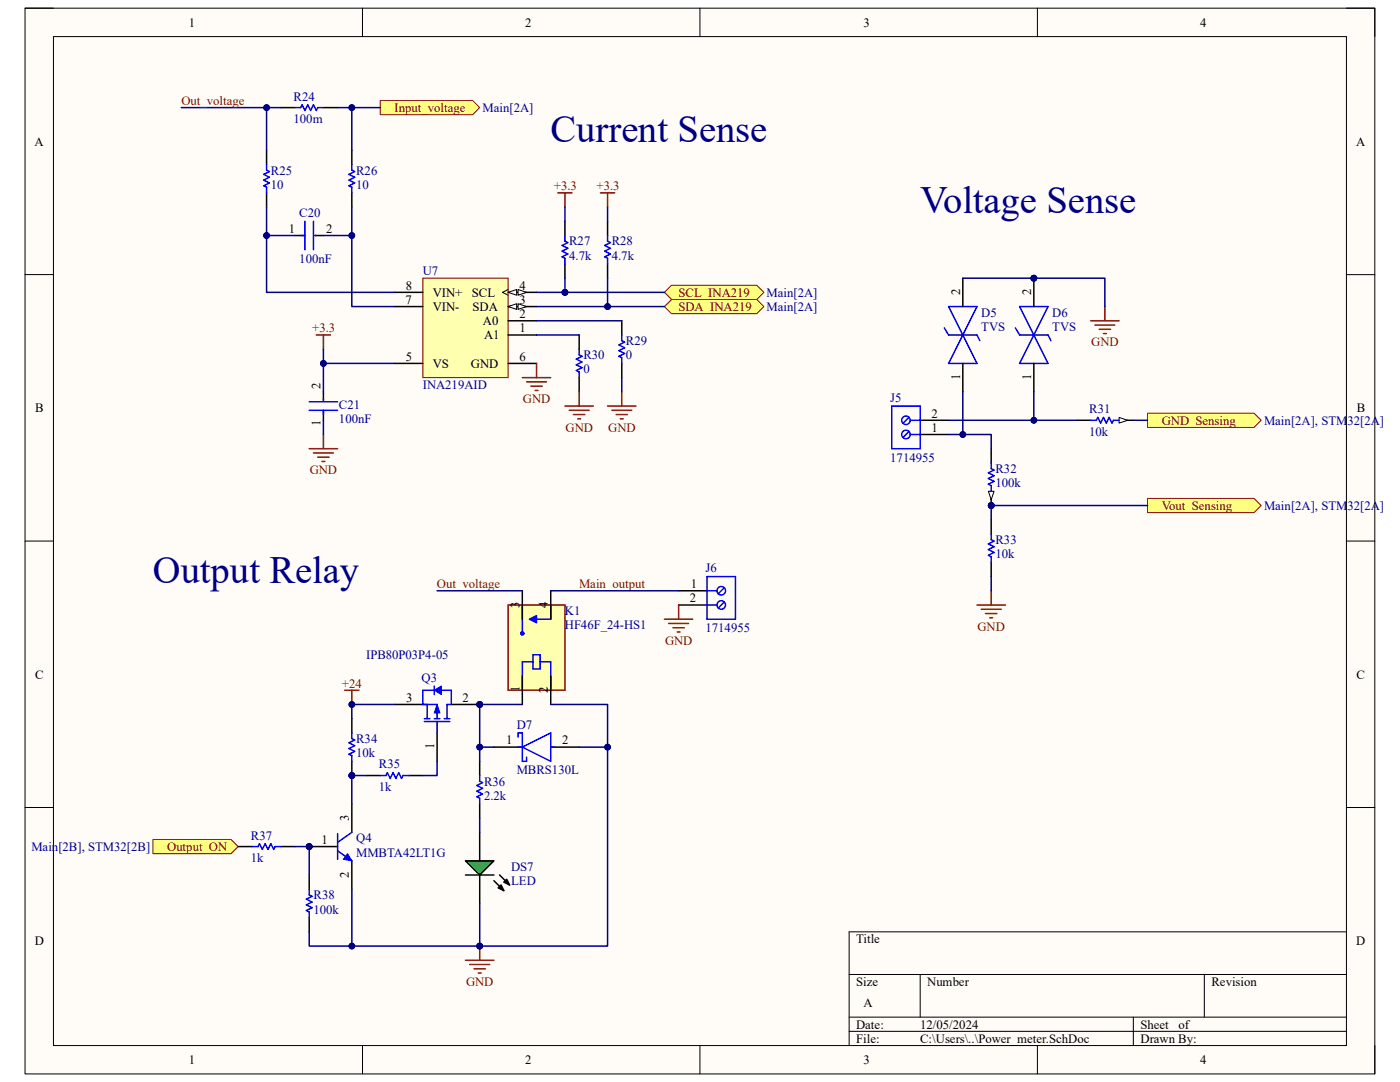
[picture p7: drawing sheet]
<svg xmlns="http://www.w3.org/2000/svg" width="279mm" height="216mm" viewBox="0 0 279 216" stroke-linecap="round" stroke-linejoin="round" font-family="sans-serif">
<path d="M5 1.6h269.4v212.7h-269.4z" fill-rule="evenodd" fill="#fffcf8"/>
<path d="M5 1.6h269.4v212.7h-269.4z" fill="none" stroke="#000" stroke-width=".2"/>
<path d="M10.7 7.3h258v201.3h-258z" fill-rule="evenodd" fill="#fffcf8"/>
<g fill="none" stroke="#000" stroke-width=".2">
<path d="M5 1.6h5.7M10.7 7.3h258v201.3h-258zM72.3 1.6v5.7M139.7 1.6v5.7M207 1.6v5.7M268.7 1.6h5.7v5.7M5 54.8h5.7M268.7 54.8h5.7M5 108h5.7M268.7 108h5.7M5 161.1h5.7M268.7 161.1h5.7"/>
<path d="M169.5 194.4h99.2M183.6 194.4v8.6M240.3 194.4v8.6M268.7 185.9h-99.2v22.7M72.3 208.6v5.7M139.7 208.6v5.7M169.5 203h99.2M169.5 205.8h99.2M207 208.6v5.7M226.2 203v5.6M274.4 208.6v5.7"/>
</g>
<path d="M84.4 55.5h17v19.9h-17z" fill-rule="evenodd" fill="#ffffb0"/>
<path d="M84.4 55.5h17v19.9h-17z" fill="none" stroke="#800000" stroke-width=".2"/>
<path d="M101.4 66.8h5.7M101.4 64h5.7M101.4 61.2h5.7" fill="none" stroke="#000" stroke-width=".3"/>
<path d="M101.4 61.2l1.7-.6v1.1z" fill="#f8fcff"/>
<path d="M101.4 61.2l1.7-.6v1.1z" fill="none" stroke="#000" stroke-width=".2"/>
<path d="M103.4 60.6l1.7 .6-1.7 .5z" fill="#f8fcff"/>
<path d="M103.4 60.6l1.7 .6-1.7 .5z" fill="none" stroke="#000" stroke-width=".2"/>
<path d="M101.4 58.3h5.7" fill="none" stroke="#000" stroke-width=".3"/>
<path d="M101.4 58.3l1.7-.5v1.1z" fill="#f8fcff"/>
<path d="M101.4 58.3l1.7-.5v1.1z" fill="none" stroke="#000" stroke-width=".2"/>
<path d="M103.4 57.8l1.7 .5-1.7 .6z" fill="#f8fcff"/>
<path d="M101.4 57.8l-1.1 .5 1.1 .6M103.4 57.8l1.7 .5-1.7 .6z" fill="none" stroke="#000" stroke-width=".2"/>
<g fill="none" stroke="#000" stroke-width=".3">
<path d="M53.2 30v2.8M53.2 38.5v2.8M56 21.5h2.9M64.5 21.5h2.9M70.2 30v2.8M70.2 38.5v2.8M58.9 47h2M62.8 47h1.7M78.7 58.3h5.7M112.7 44.2v2.8M112.7 52.7v2.8M121.3 44.2v2.8"/>
<path d="M121.3 52.7v2.8M64.5 78.2v1.7M78.7 72.5h5.7M78.7 61.2h5.7M101.4 72.5h5.7M115.6 66.8v2.9M115.6 75.4v2.8M124.1 64v2.8M124.1 72.5v2.9M64.5 81.9v2"/>
</g>
<g fill="none" stroke="#00f" stroke-width=".3">
<path d="M53.2 32.8v1.2l.6 .2-1.2 .6 1.2 .6-1.2 .5 1.2 .6-1.2 .6 .6 .3v1.1M58.9 21.5h1.1l.3-.6 .6 1.1 .5-1.1 .6 1.1 .6-1.1 .5 1.1 .3-.5h1.1M70.2 32.8v1.2l.6 .2-1.2 .6 1.2 .6-1.2 .5 1.2 .6-1.2 .6 .6 .3v1.1M60 47h.9M60.9 44.2v5.6M62.6 44.2v5.6M62.8 47h.3M112.7 47v1.1l.6 .3-1.1 .6 1.1 .5-1.1 .6 1.1 .6-1.1 .5 .5 .3v1.2M121.3 47v1.1l.5 .3-1.1 .6 1.1 .5-1.1 .6 1.1 .6-1.1 .5 .6 .3v1.2M64.5 79.6v.3M115.6 69.7v1.1l.6 .3-1.2 .6 1.2 .5-1.2 .6 1.2 .6-1.2 .5 .6 .3v1.2M124.1 66.8v1.2l.6 .3-1.2 .5 1.2 .6-1.2 .6 1.2 .5-1.2 .6 .6 .3v1.1"/>
<path d="M61.7 81.9h5.7M61.7 80.2h5.7M64.5 81.9v.8"/>
</g>
<g fill="none" stroke="#800000" stroke-width=".3">
<path d="M111.3 38.5h2.9M112.7 38.5v2.8M119.8 38.5h2.9M121.3 38.5v2.8M63.1 66.8h2.9M64.5 66.8v2.9M104.2 75.4h5.7M105.1 76.2h4M105.9 77.1h2.3M106.8 77.9h.6M107.1 72.5v2.9M115.6 78.2v2.8"/>
<path d="M124.1 78.2v2.8M61.7 89.5h5.7M62.6 90.4h3.9M63.4 91.2h2.3M64.3 92.1h.5M64.5 86.7v2.8M112.7 81h5.7M113.6 81.9h4M114.4 82.7h2.3M115.3 83.6h.6M121.3 81h5.6M122.1 81.9h4"/>
<path d="M123 82.7h2.2M123.8 83.6h.6"/>
</g>
<path d="M132.6 58.3l1.4-1.4h17l1.4 1.4-1.4 1.5h-17z" fill-rule="evenodd" fill="#ffff80"/>
<path d="M132.6 58.3l1.4-1.4h17l1.4 1.4-1.4 1.5h-17z" fill="none" stroke="#800000" stroke-width=".2"/>
<path d="M134 59.8h17l1.4 1.4-1.4 1.4h-17l-1.4-1.4z" fill-rule="evenodd" fill="#ffff80"/>
<path d="M134 59.8h17l1.4 1.4-1.4 1.4h-17l-1.4-1.4z" fill="none" stroke="#800000" stroke-width=".2"/>
<path d="M101.4 120.7h11.3v17h-11.3z" fill-rule="evenodd" fill="#ffffb0"/>
<path d="M101.4 120.7h11.3v17h-11.3z" fill="none" stroke="#800000" stroke-width=".3"/>
<path d="M104.2 120.7v5.7M106.4 132.1h-2.2v5.6M106.4 130.6h1.4v2.9h-1.4zM107.8 132.1h2.1v5.6M109.9 120.7v2.9h-2.8" fill="none" stroke="#00f" stroke-width=".3"/>
<path d="M105.7 123.6l1.4-.8v1.5z" fill="#00f"/>
<g fill="none" stroke="#00f" stroke-width=".3">
<path d="M105.7 123.6l1.4-.8v1.5z"/>
<circle cx="104.2" cy="126.4" r=".29"/>
</g>
<path d="M104.2 117.9v5.7M109.9 117.9v5.7M135.4 117.9h5.7M104.2 134.9v5.7M109.9 134.9v5.7M135.4 120.7h5.7" fill="none" stroke="#000" stroke-width=".3"/>
<circle cx="143.9" cy="117.9" r=".85" fill="#fff"/>
<g fill="none" stroke="#00f" stroke-width=".3">
<path d="M144.5 117.3l-1.2 1.2"/>
<circle cx="143.9" cy="117.9" r=".85"/>
</g>
<circle cx="143.9" cy="120.7" r=".85" fill="#fff"/>
<g fill="none" stroke="#00f" stroke-width=".3">
<path d="M141.1 117.9h2M141.1 115.1h5.7v8.5h-5.7zM141.1 120.7h2M144.5 120.1l-1.2 1.2"/>
<circle cx="143.9" cy="120.7" r=".85"/>
</g>
<path d="M132.6 123.6h5.7M133.4 124.4h4M134.3 125.3h2.3M135.1 126.1h.6M135.4 120.7v2.9" fill="none" stroke="#800000" stroke-width=".3"/>
<circle cx="61.7" cy="168.9" r=".57" fill="#000080"/>
<circle cx="61.7" cy="168.9" r=".57" fill="none" stroke="#000080" stroke-width=".2"/>
<path d="M61.7 168.9h5.7" fill="none" stroke="#000" stroke-width=".3"/>
<circle cx="61.7" cy="168.9" r=".57" fill="#000080"/>
<circle cx="61.7" cy="168.9" r=".57" fill="none" stroke="#000080" stroke-width=".2"/>
<path d="M70.2 160.4v5.7M70.2 171.8v5.6" fill="none" stroke="#000" stroke-width=".3"/>
<path d="M67.4 169.8l2.8 2M67.4 166.4v5.1M70.2 166.1l-2.8 2" fill="none" stroke="#00f" stroke-width=".3"/>
<path d="M69.4 170.3l.8 1.5-1.7-.3z" fill="#00f"/>
<path d="M69.4 170.3l.8 1.5-1.7-.3z" fill="none" stroke="#00f" stroke-width=".2"/>
<path d="M47.5 168.9h2.9M56 168.9h2.9" fill="none" stroke="#000" stroke-width=".3"/>
<path d="M50.4 168.9h1.1l.3-.5 .6 1.1 .5-1.1 .6 1.1 .5-1.1 .6 1.1 .3-.6h1.1" fill="none" stroke="#00f" stroke-width=".3"/>
<path d="M30.5 167.5h15.6l1.4 1.4-1.4 1.4h-15.6z" fill-rule="evenodd" fill="#ffff80"/>
<path d="M30.5 167.5h15.6l1.4 1.4-1.4 1.4h-15.6z" fill="none" stroke="#800000" stroke-width=".2"/>
<circle cx="95.7" cy="140.6" r=".57" fill="#000080"/>
<circle cx="95.7" cy="140.6" r=".57" fill="none" stroke="#000080" stroke-width=".2"/>
<path d="M78.7 140.6h5.7M87.2 146.2v5.7M90.1 140.6h5.6" fill="none" stroke="#000" stroke-width=".3"/>
<circle cx="95.7" cy="140.6" r=".57" fill="#000080"/>
<circle cx="95.7" cy="140.6" r=".57" fill="none" stroke="#000080" stroke-width=".2"/>
<path d="M84.4 140.6h2.8v2.8M84.7 144h5.1M84.7 143.4h1.1M85.2 140.6v2.8M86.7 143.4h1.1M87.2 144v2.2M88.6 143.4h1.2M89.2 140.6v2.8" fill="none" stroke="#00f" stroke-width=".3"/>
<path d="M87.2 140.6l.6 1.7h-1.1z" fill="#00f"/>
<path d="M87.2 140.6l.6 1.7h-1.1z" fill="none" stroke="#00f" stroke-width=".2"/>
<path d="M86.7 137.7h-2.3v2.9h.8M88.1 137.7h2v2.9" fill="none" stroke="#00f" stroke-width=".3"/>
<path d="M86.7 137.7l1.4-.8v1.7z" fill="#00f"/>
<path d="M86.7 137.7l1.4-.8v1.7z" fill="none" stroke="#00f" stroke-width=".2"/>
<path d="M86.7 136.9v1.7M89.2 140.6h.9M61.7 177.4v1.2l.6 .2-1.2 .6 1.2 .6-1.2 .6 1.2 .5-1.2 .6 .6 .3v1.1" fill="none" stroke="#00f" stroke-width=".3"/>
<path d="M61.7 174.6v2.8M61.7 183.1v2.8" fill="none" stroke="#000" stroke-width=".3"/>
<circle cx="70.2" cy="154.7" r=".57" fill="#000080"/>
<circle cx="70.2" cy="154.7" r=".57" fill="none" stroke="#000080" stroke-width=".2"/>
<path d="M70.2 143.4v2.8M70.2 151.9v2.8" fill="none" stroke="#000" stroke-width=".3"/>
<circle cx="70.2" cy="154.7" r=".57" fill="#000080"/>
<circle cx="70.2" cy="154.7" r=".57" fill="none" stroke="#000080" stroke-width=".2"/>
<path d="M70.2 146.2v1.2l.6 .3-1.2 .5 1.2 .6-1.2 .6 1.2 .5-1.2 .6 .6 .3v1.1M75.9 154.7h1.1l.3-.5 .6 1.1 .5-1.1 .6 1.1 .6-1.1 .5 1.1 .3-.6h1.2" fill="none" stroke="#00f" stroke-width=".3"/>
<path d="M73.1 154.7h2.8M81.6 154.7h2.8M95.7 166.1v5.7M95.7 174.6v5.7" fill="none" stroke="#000" stroke-width=".3"/>
<path d="M92.9 171.8h5.7l-2.9 2.8z" fill="#00bf00"/>
<path d="M95.7 151.9v2.8M92.9 171.8h5.7l-2.9 2.8zM92.9 174.6h5.7M95.7 160.4v2.9M98.6 175.7l2 2M99.4 177.2l.6-.6 .6 1.1zM99.7 174.6l2 2M100.6 176l.5-.5 .6 1.1z" fill="none" stroke="#000" stroke-width=".3"/>
<path d="M99.4 177.2l.6-.6 .6 1.1zM100.6 176l.5-.5 .6 1.1z" fill="#000"/>
<path d="M95.7 154.7v1.2l.6 .3-1.1 .5 1.1 .6-1.1 .6 1.1 .5-1.1 .6 .5 .3v1.1" fill="none" stroke="#00f" stroke-width=".3"/>
<path d="M92.9 191.6h5.7M93.7 192.5h4M94.6 193.3h2.3M95.5 194.2h.5M95.7 188.8v2.8" fill="none" stroke="#800000" stroke-width=".3"/>
<circle cx="95.7" cy="188.8" r=".57" fill="#000080"/>
<circle cx="95.7" cy="188.8" r=".57" fill="none" stroke="#000080" stroke-width=".2"/>
<path d="M68.8 137.7h2.8M70.2 137.7v2.9" fill="none" stroke="#800000" stroke-width=".3"/>
<circle cx="70.2" cy="140.6" r=".57" fill="#000080"/>
<circle cx="70.2" cy="140.6" r=".57" fill="none" stroke="#000080" stroke-width=".2"/>
<path d="M183.6 86.7h5.7M183.6 83.9h5.7" fill="none" stroke="#000" stroke-width=".3"/>
<circle cx="180.8" cy="86.7" r=".85" fill="#fff"/>
<g fill="none" stroke="#00f" stroke-width=".3">
<path d="M181.4 86.1l-1.2 1.2"/>
<circle cx="180.8" cy="86.7" r=".85"/>
</g>
<circle cx="180.8" cy="83.9" r=".85" fill="#fff"/>
<g fill="none" stroke="#00f" stroke-width=".3">
<path d="M178 81h5.6v8.5h-5.6zM181.4 83.3l-1.2 1.2M181.7 86.7h1.9M181.7 83.9h1.9"/>
<circle cx="180.8" cy="83.9" r=".85"/>
</g>
<path d="M214.8 83.9h2.9M223.3 83.9h2.9" fill="none" stroke="#000" stroke-width=".3"/>
<path d="M223.3 83.3l1.7 .6-1.7 .5z" fill="#f8fcff"/>
<path d="M223.3 83.3l1.7 .6-1.7 .5z" fill="none" stroke="#000" stroke-width=".2"/>
<path d="M217.7 83.9h1.1l.3-.6 .5 1.1 .6-1.1 .6 1.1 .6-1.1 .5 1.1 .3-.5h1.1" fill="none" stroke="#00f" stroke-width=".3"/>
<path d="M229 82.4h21.3l1.4 1.5-1.4 1.4h-21.3z" fill-rule="evenodd" fill="#ffff80"/>
<path d="M229 82.4h21.3l1.4 1.5-1.4 1.4h-21.3z" fill="none" stroke="#800000" stroke-width=".2"/>
<circle cx="197.8" cy="100.9" r=".57" fill="#000080"/>
<circle cx="197.8" cy="100.9" r=".57" fill="none" stroke="#000080" stroke-width=".2"/>
<path d="M197.8 98v2.9" fill="none" stroke="#000" stroke-width=".3"/>
<path d="M197.3 98h1.1l-.6 1.7z" fill="#f8fcff"/>
<path d="M197.3 98h1.1l-.6 1.7z" fill="none" stroke="#000" stroke-width=".2"/>
<circle cx="197.8" cy="100.9" r=".57" fill="#000080"/>
<circle cx="197.8" cy="100.9" r=".57" fill="none" stroke="#000080" stroke-width=".2"/>
<path d="M197.8 89.5v2.9M197.8 103.7v2.8M197.8 112.2v2.9" fill="none" stroke="#000" stroke-width=".3"/>
<path d="M197.8 92.4v1.1l.6 .3-1.1 .6 1.1 .5-1.1 .6 1.1 .6-1.1 .5 .5 .3v1.1M197.8 106.5v1.2l.6 .3-1.1 .5 1.1 .6-1.1 .6 1.1 .5-1.1 .6 .5 .3v1.1" fill="none" stroke="#00f" stroke-width=".3"/>
<circle cx="206.3" cy="55.5" r=".57" fill="#000080"/>
<circle cx="206.3" cy="55.5" r=".57" fill="none" stroke="#000080" stroke-width=".2"/>
<path d="M202.6 65.4l.9 1.4h5.7l.5 1.2M203.5 61.2h5.7l-5.7 11.3h5.7z" fill="none" stroke="#00f" stroke-width=".3"/>
<path d="M206.3 55.5v5.7M206.3 72.5v5.7" fill="none" stroke="#000" stroke-width=".3"/>
<circle cx="206.3" cy="55.5" r=".57" fill="#000080"/>
<circle cx="206.3" cy="55.5" r=".57" fill="none" stroke="#000080" stroke-width=".2"/>
<path d="M188.5 65.4l.8 1.4h5.7l.5 1.2M189.3 61.2h5.7l-5.7 11.3h5.7z" fill="none" stroke="#00f" stroke-width=".3"/>
<path d="M192.2 55.5v5.7M192.2 72.5v5.7" fill="none" stroke="#000" stroke-width=".3"/>
<path d="M197.8 117.9v2.8M195 120.7h5.6M195.8 121.6h4M196.7 122.4h2.3M197.5 123.3h.6" fill="none" stroke="#800000" stroke-width=".3"/>
<path d="M229 99.5h21.3l1.4 1.4-1.4 1.4h-21.3z" fill-rule="evenodd" fill="#ffff80"/>
<path d="M229 99.5h21.3l1.4 1.4-1.4 1.4h-21.3z" fill="none" stroke="#800000" stroke-width=".2"/>
<path d="M217.7 64h5.6M218.5 64.9h4M219.4 65.7h2.2M220.2 66.6h.6M220.5 61.2v2.8" fill="none" stroke="#800000" stroke-width=".3"/>
<path d="M98.6 149.1h5.6M109.9 149.1h5.7" fill="none" stroke="#000" stroke-width=".3"/>
<path d="M103.4 147.1v-.9h.8v5.7h.9v-.8M103.4 149.1h.8M104.2 149.1l5.7-2.9v5.7zM109.9 149.1h.9" fill="none" stroke="#00f" stroke-width=".3"/>
<path d="M70.2 41.3v5.7h-5.7" fill="none" stroke="#000080" stroke-width=".3"/>
<circle cx="70.2" cy="47" r=".57" fill="#000080"/>
<circle cx="70.2" cy="47" r=".57" fill="none" stroke="#000080" stroke-width=".2"/>
<path d="M53.2 41.3v5.7h5.7" fill="none" stroke="#000080" stroke-width=".3"/>
<circle cx="53.2" cy="47" r=".57" fill="#000080"/>
<circle cx="53.2" cy="47" r=".57" fill="none" stroke="#000080" stroke-width=".2"/>
<path d="M56 21.5h-2.8v8.5" fill="none" stroke="#000080" stroke-width=".3"/>
<circle cx="53.2" cy="21.5" r=".57" fill="#000080"/>
<circle cx="53.2" cy="21.5" r=".57" fill="none" stroke="#000080" stroke-width=".2"/>
<path d="M67.4 21.5h2.8v8.5" fill="none" stroke="#000080" stroke-width=".3"/>
<circle cx="70.2" cy="21.5" r=".57" fill="#000080"/>
<circle cx="70.2" cy="21.5" r=".57" fill="none" stroke="#000080" stroke-width=".2"/>
<path d="M53.2 47v11.3h25.5" fill="none" stroke="#000080" stroke-width=".3"/>
<circle cx="53.2" cy="47" r=".57" fill="#000080"/>
<circle cx="53.2" cy="47" r=".57" fill="none" stroke="#000080" stroke-width=".2"/>
<path d="M70.2 47v14.2h8.5" fill="none" stroke="#000080" stroke-width=".3"/>
<circle cx="70.2" cy="47" r=".57" fill="#000080"/>
<circle cx="70.2" cy="47" r=".57" fill="none" stroke="#000080" stroke-width=".2"/>
<path d="M78.7 72.5h-14.2v5.7" fill="none" stroke="#000080" stroke-width=".3"/>
<circle cx="64.5" cy="72.5" r=".57" fill="#000080"/>
<circle cx="64.5" cy="72.5" r=".57" fill="none" stroke="#000080" stroke-width=".2"/>
<path d="M64.5 69.7v2.8" fill="none" stroke="#000080" stroke-width=".3"/>
<circle cx="64.5" cy="72.5" r=".57" fill="#000080"/>
<circle cx="64.5" cy="72.5" r=".57" fill="none" stroke="#000080" stroke-width=".2"/>
<path d="M107.1 58.3h5.6M107.1 64h17M107.1 66.8h8.5M124.1 75.4v2.8M64.5 83.9v2.8" fill="none" stroke="#000080" stroke-width=".3"/>
<circle cx="112.7" cy="58.3" r=".57" fill="#000080"/>
<circle cx="112.7" cy="58.3" r=".57" fill="none" stroke="#000080" stroke-width=".2"/>
<path d="M121.3 55.5v5.7h-14.2" fill="none" stroke="#000080" stroke-width=".3"/>
<circle cx="121.3" cy="61.2" r=".57" fill="#000080"/>
<circle cx="121.3" cy="61.2" r=".57" fill="none" stroke="#000080" stroke-width=".2"/>
<path d="M112.7 58.3h19.9" fill="none" stroke="#000080" stroke-width=".3"/>
<circle cx="112.7" cy="58.3" r=".57" fill="#000080"/>
<circle cx="112.7" cy="58.3" r=".57" fill="none" stroke="#000080" stroke-width=".2"/>
<path d="M121.3 61.2h11.3" fill="none" stroke="#000080" stroke-width=".3"/>
<circle cx="121.3" cy="61.2" r=".57" fill="#000080"/>
<circle cx="121.3" cy="61.2" r=".57" fill="none" stroke="#000080" stroke-width=".2"/>
<path d="M112.7 55.5v2.8M121.3 41.3v2.9" fill="none" stroke="#000080" stroke-width=".3"/>
<circle cx="112.7" cy="58.3" r=".57" fill="#000080"/>
<circle cx="112.7" cy="58.3" r=".57" fill="none" stroke="#000080" stroke-width=".2"/>
<path d="M36.2 21.5h17M112.7 41.3v2.9" fill="none" stroke="#000080" stroke-width=".3"/>
<circle cx="53.2" cy="21.5" r=".57" fill="#000080"/>
<circle cx="53.2" cy="21.5" r=".57" fill="none" stroke="#000080" stroke-width=".2"/>
<path d="M87.2 117.9h17M109.9 117.9h25.5M70.2 177.4v11.4" fill="none" stroke="#000080" stroke-width=".3"/>
<circle cx="70.2" cy="188.8" r=".57" fill="#000080"/>
<circle cx="70.2" cy="188.8" r=".57" fill="none" stroke="#000080" stroke-width=".2"/>
<path d="M58.9 168.9h2.8" fill="none" stroke="#000080" stroke-width=".3"/>
<circle cx="61.7" cy="168.9" r=".57" fill="#000080"/>
<circle cx="61.7" cy="168.9" r=".57" fill="none" stroke="#000080" stroke-width=".2"/>
<path d="M61.7 168.9v5.7" fill="none" stroke="#000080" stroke-width=".3"/>
<circle cx="61.7" cy="168.9" r=".57" fill="#000080"/>
<circle cx="61.7" cy="168.9" r=".57" fill="none" stroke="#000080" stroke-width=".2"/>
<path d="M95.7 140.6v11.3" fill="none" stroke="#000080" stroke-width=".3"/>
<circle cx="95.7" cy="149.1" r=".57" fill="#000080"/>
<circle cx="95.7" cy="149.1" r=".57" fill="none" stroke="#000080" stroke-width=".2"/>
<circle cx="95.7" cy="140.6" r=".57" fill="#000080"/>
<circle cx="95.7" cy="140.6" r=".57" fill="none" stroke="#000080" stroke-width=".2"/>
<path d="M78.7 140.6h-8.5v2.8M95.7 163.3v2.8" fill="none" stroke="#000080" stroke-width=".3"/>
<circle cx="70.2" cy="140.6" r=".57" fill="#000080"/>
<circle cx="70.2" cy="140.6" r=".57" fill="none" stroke="#000080" stroke-width=".2"/>
<path d="M70.2 154.7h2.9M87.2 151.9v2.8h-2.8" fill="none" stroke="#000080" stroke-width=".3"/>
<circle cx="70.2" cy="154.7" r=".57" fill="#000080"/>
<circle cx="70.2" cy="154.7" r=".57" fill="none" stroke="#000080" stroke-width=".2"/>
<path d="M95.7 180.3v8.5h-34v-2.9" fill="none" stroke="#000080" stroke-width=".3"/>
<circle cx="70.2" cy="188.8" r=".57" fill="#000080"/>
<circle cx="70.2" cy="188.8" r=".57" fill="none" stroke="#000080" stroke-width=".2"/>
<circle cx="95.7" cy="188.8" r=".57" fill="#000080"/>
<circle cx="95.7" cy="188.8" r=".57" fill="none" stroke="#000080" stroke-width=".2"/>
<path d="M95.7 140.6h8.5" fill="none" stroke="#000080" stroke-width=".3"/>
<circle cx="95.7" cy="140.6" r=".57" fill="#000080"/>
<circle cx="95.7" cy="140.6" r=".57" fill="none" stroke="#000080" stroke-width=".2"/>
<path d="M189.3 83.9h25.5M226.2 83.9h2.8" fill="none" stroke="#000080" stroke-width=".3"/>
<circle cx="206.3" cy="83.9" r=".57" fill="#000080"/>
<circle cx="206.3" cy="83.9" r=".57" fill="none" stroke="#000080" stroke-width=".2"/>
<path d="M192.2 78.2v8.5h-2.9" fill="none" stroke="#000080" stroke-width=".3"/>
<circle cx="192.1" cy="86.7" r=".57" fill="#000080"/>
<circle cx="192.1" cy="86.7" r=".57" fill="none" stroke="#000080" stroke-width=".2"/>
<path d="M206.3 78.2v5.7" fill="none" stroke="#000080" stroke-width=".3"/>
<circle cx="206.3" cy="83.9" r=".57" fill="#000080"/>
<circle cx="206.3" cy="83.9" r=".57" fill="none" stroke="#000080" stroke-width=".2"/>
<path d="M192.2 86.7h5.6v2.8" fill="none" stroke="#000080" stroke-width=".3"/>
<circle cx="192.1" cy="86.7" r=".57" fill="#000080"/>
<circle cx="192.1" cy="86.7" r=".57" fill="none" stroke="#000080" stroke-width=".2"/>
<path d="M197.8 100.9v2.8" fill="none" stroke="#000080" stroke-width=".3"/>
<circle cx="197.8" cy="100.9" r=".57" fill="#000080"/>
<circle cx="197.8" cy="100.9" r=".57" fill="none" stroke="#000080" stroke-width=".2"/>
<path d="M197.8 115.1v2.8M197.8 100.9h31.2" fill="none" stroke="#000080" stroke-width=".3"/>
<circle cx="197.8" cy="100.9" r=".57" fill="#000080"/>
<circle cx="197.8" cy="100.9" r=".57" fill="none" stroke="#000080" stroke-width=".2"/>
<path d="M192.2 55.5h14.1" fill="none" stroke="#000080" stroke-width=".3"/>
<circle cx="206.3" cy="55.5" r=".57" fill="#000080"/>
<circle cx="206.3" cy="55.5" r=".57" fill="none" stroke="#000080" stroke-width=".2"/>
<path d="M206.3 55.5h14.2v5.7" fill="none" stroke="#000080" stroke-width=".3"/>
<circle cx="206.3" cy="55.5" r=".57" fill="#000080"/>
<circle cx="206.3" cy="55.5" r=".57" fill="none" stroke="#000080" stroke-width=".2"/>
<path d="M109.9 140.6h11.4v48.2h-25.6" fill="none" stroke="#000080" stroke-width=".3"/>
<circle cx="121.3" cy="149.1" r=".57" fill="#000080"/>
<circle cx="121.3" cy="149.1" r=".57" fill="none" stroke="#000080" stroke-width=".2"/>
<circle cx="95.7" cy="188.8" r=".57" fill="#000080"/>
<circle cx="95.7" cy="188.8" r=".57" fill="none" stroke="#000080" stroke-width=".2"/>
<path d="M95.7 149.1h2.9" fill="none" stroke="#000080" stroke-width=".3"/>
<circle cx="95.7" cy="149.1" r=".57" fill="#000080"/>
<circle cx="95.7" cy="149.1" r=".57" fill="none" stroke="#000080" stroke-width=".2"/>
<path d="M115.6 149.1h5.7" fill="none" stroke="#000080" stroke-width=".3"/>
<circle cx="121.3" cy="149.1" r=".57" fill="#000080"/>
<circle cx="121.3" cy="149.1" r=".57" fill="none" stroke="#000080" stroke-width=".2"/>
<path d="M70.2 154.7v5.7" fill="none" stroke="#000080" stroke-width=".3"/>
<circle cx="70.2" cy="154.7" r=".57" fill="#000080"/>
<circle cx="70.2" cy="154.7" r=".57" fill="none" stroke="#000080" stroke-width=".2"/>
<path d="M75.9 20.1h18.4l1.4 1.4-1.4 1.4h-18.4z" fill-rule="evenodd" fill="#ffff80"/>
<path d="M75.9 20.1h18.4l1.4 1.4-1.4 1.4h-18.4z" fill="none" stroke="#800000" stroke-width=".2"/>
<path d="M70.2 21.5h5.7" fill="none" stroke="#000080" stroke-width=".3"/>
<circle cx="70.2" cy="21.5" r=".57" fill="#000080"/>
<circle cx="70.2" cy="21.5" r=".57" fill="none" stroke="#000080" stroke-width=".2"/>
<g font-size="7.7" fill="#000080">
<text x="109.9" y="28.3">Current Sense</text>
<text x="183.6" y="42.5">Voltage Sense</text>
<text x="30.5" y="116.2">Output Relay</text>
</g>
<g font-size="2.5">
<text x="37.7" y="5.3">1</text>
<text x="104.8" y="5.3">2</text>
<text x="172.3" y="5.3">3</text>
<text x="239.5" y="5.3">4</text>
<text x="6.9" y="29.1">A</text>
<text x="270.6" y="29.1">A</text>
<text x="57.6" y="46.4">1</text>
<text x="65.1" y="46.4">2</text>
<text x="81" y="57.8">8</text>
<text x="86.4" y="59.2">VIN+</text>
<text x="94.2" y="59.2">SCL</text>
<text x="103.7" y="57.8">4</text>
<text x="191.6" y="58.9" transform="rotate(-90 191.6 58.9)">2</text>
<text x="205.8" y="58.9" transform="rotate(-90 205.8 58.9)">2</text>
<text x="80.9" y="60.6">7</text>
<text x="86.4" y="62.1">VIN-</text>
<text x="94.3" y="62.1">SDA</text>
<text x="96.4" y="64.9">A0</text>
<text x="103.7" y="63.5">2</text>
<text x="103.7" y="60.6">3</text>
<text x="81" y="72">5</text>
<text x="96.6" y="67.7">A1</text>
<text x="103.7" y="66.3">1</text>
<text x="103.7" y="72">6</text>
<text x="64" y="77.6" transform="rotate(-90 64 77.6)">2</text>
<text x="86.4" y="73.4">VS</text>
<text x="94" y="73.4">GND</text>
<text x="191.6" y="75.7" transform="rotate(-90 191.6 75.7)">1</text>
<text x="205.8" y="75.7" transform="rotate(-90 205.8 75.7)">1</text>
<text x="7" y="82.3">B</text>
<text x="185.9" y="83.3">2</text>
<text x="270.8" y="82.3">B</text>
<text x="64" y="85.1" transform="rotate(-90 64 85.1)">1</text>
<text x="185.9" y="86.1">1</text>
<text x="137.9" y="117.3">1</text>
<text x="103.7" y="121.3" transform="rotate(-90 103.7 121.3)">3</text>
<text x="109.3" y="121.3" transform="rotate(-90 109.3 121.3)">4</text>
<text x="137.7" y="120.2">2</text>
<text x="7" y="135.4">C</text>
<text x="270.7" y="135.4">C</text>
<text x="81.1" y="140">3</text>
<text x="92.3" y="140">2</text>
<text x="103.7" y="138.1" transform="rotate(-90 103.7 138.1)">1</text>
<text x="109.3" y="138.3" transform="rotate(-90 109.3 138.3)">2</text>
<text x="86.7" y="149.5" transform="rotate(-90 86.7 149.5)">1</text>
<text x="101" y="148.5">1</text>
<text x="112.2" y="148.5">2</text>
<text x="69.6" y="163.8" transform="rotate(-90 69.6 163.8)">3</text>
<text x="64.1" y="168.4">1</text>
<text x="69.6" y="175.2" transform="rotate(-90 69.6 175.2)">2</text>
<text x="6.9" y="188.6">D</text>
<text x="170.9" y="188.2">Title</text>
<text x="270.7" y="188.6">D</text>
<text x="170.9" y="196.7">Size</text>
<text x="185" y="196.7">Number</text>
<text x="241.8" y="196.7">Revision</text>
<text x="172.3" y="201">A</text>
<text x="170.9" y="205.2">Date:</text>
<text x="170.9" y="208.1">File:</text>
<text x="183.6" y="205.2">12/05/2024</text>
<text x="183.7" y="208.1">C:\Users\..\Power_meter.SchDoc</text>
<text x="227.6" y="208.1">Drawn By:</text>
<text x="227.6" y="205.2">Sheet</text>
<text x="235.2" y="205.2">of</text>
<text x="37.7" y="212.3">1</text>
<text x="104.8" y="212.3">2</text>
<text x="172.3" y="212.3">3</text>
<text x="239.5" y="212.3">4</text>
</g>
<g font-size="2.5" fill="#800000">
<text x="36.2" y="20.9">Out_voltage</text>
<text x="78.7" y="22.4">Input_voltage</text>
<text x="110.5" y="37.9">+3.3</text>
<text x="119" y="37.9">+3.3</text>
<text x="135.4" y="59.2">SCL_INA219</text>
<text x="135.4" y="62.1">SDA_INA219</text>
<text x="62.3" y="66.3">+3.3</text>
<text x="217.8" y="69.1">GND</text>
<text x="104.4" y="80.5">GND</text>
<text x="112.9" y="86.1">GND</text>
<text x="121.4" y="86.1">GND</text>
<text x="231.9" y="84.7">GND_Sensing</text>
<text x="61.8" y="94.7">GND</text>
<text x="231.9" y="101.7">Vout_Sensing</text>
<text x="87.2" y="117.3">Out_voltage</text>
<text x="115.6" y="117.3">Main_output</text>
<text x="195.1" y="125.9">GND</text>
<text x="132.7" y="128.7">GND</text>
<text x="68.2" y="137.2">+24</text>
<text x="33.4" y="169.8">Output_ON</text>
<text x="93" y="196.7">GND</text>
</g>
<g font-size="2.5" fill="#000080">
<text x="58.6" y="20.1">R24</text>
<text x="96.3" y="22.4">Main[2A]</text>
<text x="58.6" y="24.6">100m</text>
<text x="54.1" y="34.8">R25</text>
<text x="71.1" y="34.8">R26</text>
<text x="54.1" y="37.7">10</text>
<text x="71.1" y="37.7">10</text>
<text x="59.7" y="43.3">C20</text>
<text x="59.7" y="52.4">100nF</text>
<text x="113.6" y="49">R27</text>
<text x="113.6" y="51.8">4.7k</text>
<text x="122.1" y="49">R28</text>
<text x="122.1" y="51.8">4.7k</text>
<text x="84.4" y="54.9">U7</text>
<text x="153" y="59.2">Main[2A]</text>
<text x="153" y="62.1">Main[2A]</text>
<text x="195.8" y="63.2">D5</text>
<text x="195.8" y="66">TVS</text>
<text x="210" y="63.2">D6</text>
<text x="210" y="66">TVS</text>
<text x="116.4" y="71.7">R30</text>
<text x="124.9" y="68.8">R29</text>
<text x="124.9" y="71.7">0</text>
<text x="84.4" y="77.6">INA219AID</text>
<text x="116.4" y="74.5">0</text>
<text x="67.6" y="81.6">C21</text>
<text x="177.7" y="80.2">J5</text>
<text x="217.4" y="82.5">R31</text>
<text x="67.6" y="84.5">100nF</text>
<text x="217.4" y="87">10k</text>
<text x="252.3" y="84.7">Main[2A], STM32[2A]</text>
<text x="177.7" y="92.1">1714955</text>
<text x="198.7" y="94.4">R32</text>
<text x="198.7" y="97.2">100k</text>
<text x="252.3" y="101.7">Main[2A], STM32[2A]</text>
<text x="198.7" y="108.5">R33</text>
<text x="198.7" y="111.4">10k</text>
<text x="140.8" y="114.2">J6</text>
<text x="112.7" y="122.7">K1</text>
<text x="112.7" y="125.6">HF46F_24-HS1</text>
<text x="73.1" y="131.5">IPB80P03P4-05</text>
<text x="140.8" y="126.1">1714955</text>
<text x="84.1" y="136.1">Q3</text>
<text x="71.1" y="148.3">R34</text>
<text x="103.1" y="145.4">D7</text>
<text x="71.1" y="151.1">10k</text>
<text x="75.6" y="153.3">R35</text>
<text x="103.1" y="154.5">MBRS130L</text>
<text x="75.6" y="157.9">1k</text>
<text x="96.6" y="156.8">R36</text>
<text x="96.6" y="159.6">2.2k</text>
<text x="50.1" y="167.5">R37</text>
<text x="6.3" y="169.8">Main[2B], STM32[2B]</text>
<text x="50.1" y="172">1k</text>
<text x="71.1" y="168.1">Q4</text>
<text x="71.1" y="170.9">MMBTA42LT1G</text>
<text x="102" y="173.8">DS7</text>
<text x="62.6" y="179.5">R38</text>
<text x="102" y="176.6">LED</text>
<text x="62.6" y="182.3">100k</text>
</g>
</svg>
